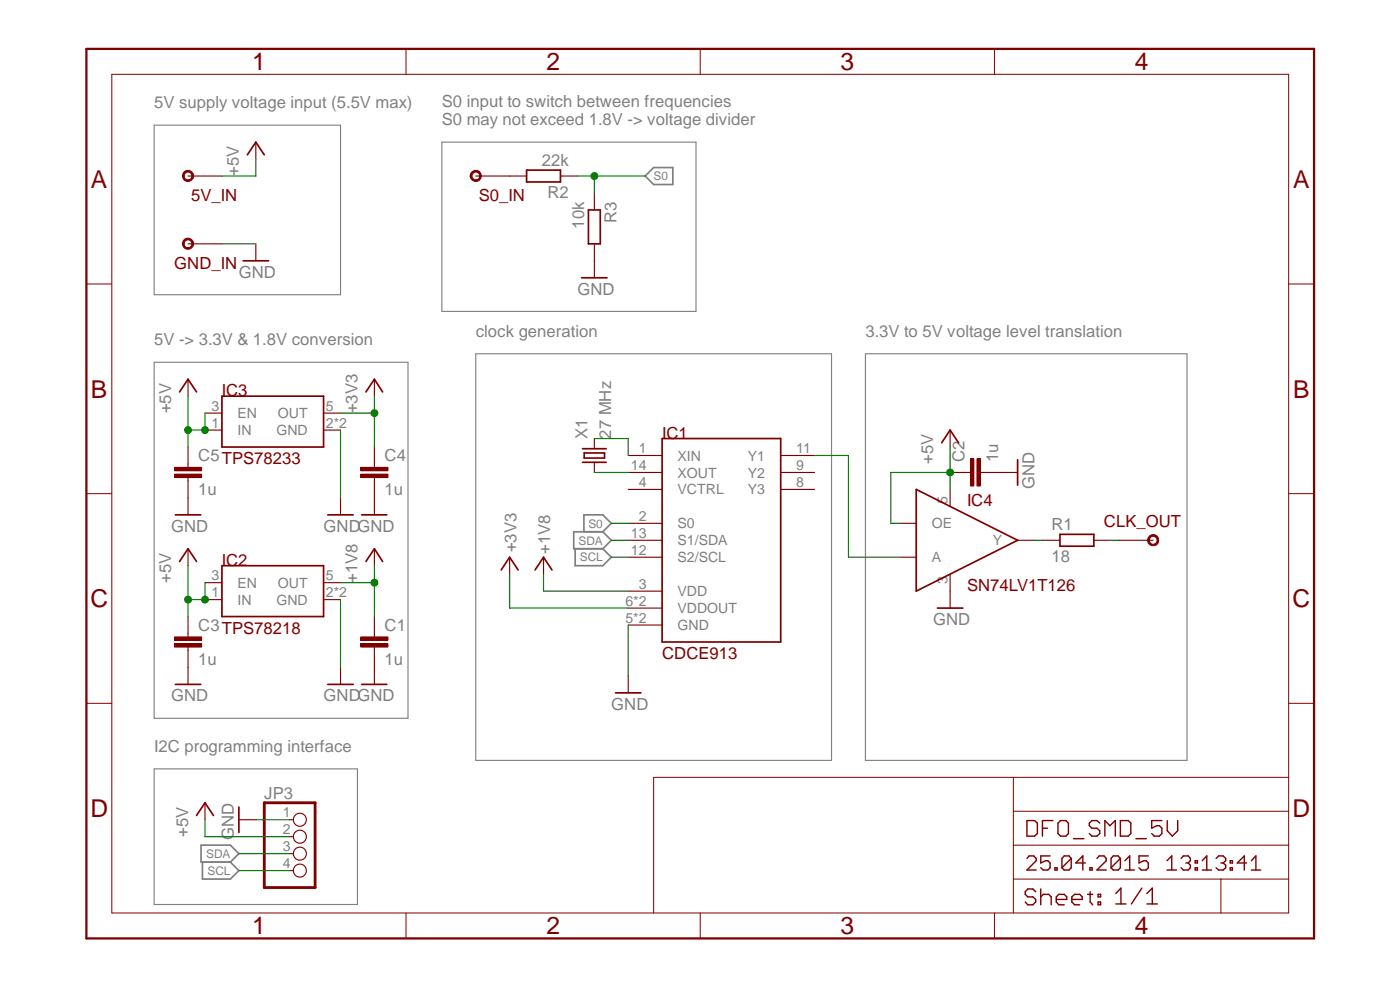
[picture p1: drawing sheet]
<svg xmlns="http://www.w3.org/2000/svg" width="210mm" height="148mm" viewBox="0 0 210 148" stroke-linecap="round" stroke-linejoin="round" font-family="sans-serif">
<path d="M23.1 18.8h28v25.4h-28zM66.3 21.3h38.1v25.4h-38.1zM23.1 54.3h38.1v53.3h-38.1zM71.3 53h53.4v60.9h-53.4zM129.8 53h48.2v60.9h-48.2zM23.1 115.2h30.5v20.3h-30.5z" fill="none" stroke="#808080" stroke-width=".17"/>
<path d="M96.7 26.4l1.3-1.3h2.9v2.5h-2.9zM87.5 79.7v-2.6h2.9l1.3 1.3-1.3 1.3M90.4 79.7h-4.4v2.5h4.4M90.4 79.7l1.3 1.2-1.3 1.3M86.2 82.2v2.6h4.2l1.3-1.3-1.3-1.3M30.1 126.6h4.4l1.3 1.3-1.3 1.3h-4.4zM30.4 129.2v2.5h4.1l1.3-1.3-1.3-1.2" fill="none" stroke="#808080" stroke-width=".25"/>
<path d="M38.4 36.5v2.6M30.7 89.8h2.6M30.7 87.3h2.6M48.5 89.8h2.6M48.5 87.3h2.6M51.1 100v2.5M56.1 94.9v.5M56.1 96.9v.6M94.2 101.3v2.5" fill="none" stroke="#800000" stroke-width=".17"/>
<path d="M36.4 39.1h3.9M33.3 84.8h15.2v7.6h-15.2zM49.1 102.5h3.9M92.3 103.8h3.8" fill="none" stroke="#800000" stroke-width=".25"/>
<path d="M54.1 96.4h4.1v.5h-4.1z" fill-rule="evenodd" fill="#800000"/>
<path d="M54.1 96.4h4.1v.5h-4.1z" fill="none" stroke="#800000" stroke-width=".15"/>
<path d="M54.1 95.4h4.1v.5h-4.1z" fill-rule="evenodd" fill="#800000"/>
<path d="M54.1 95.4h4.1v.5h-4.1z" fill="none" stroke="#800000" stroke-width=".15"/>
<path d="M28.2 94.9v.5M28.2 96.9v.6M56.1 92.4v2.5M56.1 97.5v2.5" fill="none" stroke="#800000" stroke-width=".17"/>
<path d="M26.2 96.4h4v.5h-4z" fill-rule="evenodd" fill="#800000"/>
<path d="M26.2 96.4h4v.5h-4z" fill="none" stroke="#800000" stroke-width=".15"/>
<path d="M26.2 95.4h4v.5h-4z" fill-rule="evenodd" fill="#800000"/>
<path d="M26.2 95.4h4v.5h-4z" fill="none" stroke="#800000" stroke-width=".15"/>
<g fill="none" stroke="#800000" stroke-width=".17">
<path d="M76.4 26.4h2.6M84 26.4h2.6M89.1 28.9v2.6M89.1 36.5v5.1M89.1 65.7v1.5M89.1 69.3v1.5M94.2 68.2h5.1M94.2 70.8h5.1M94.2 73.3h5.1M94.2 78.4h5.1M117.1 68.2h5M117.1 70.8h5"/>
<path d="M117.1 73.3h5M28.2 92.4v2.5M28.2 97.5v5M56.1 100v2.5M94.2 80.9h5.1M94.2 83.5h5.1M94.2 88.6h5.1M94.2 91.1h5.1M94.2 93.6h5.1M156.4 80.9h2.5M164 80.9h2.5M167.8 80.9h5.1"/>
<path d="M35.8 122.8h2.6M43.4 122.8h.6M43.4 125.3h.6M43.4 127.9h.6M43.4 130.4h.6"/>
<circle cx="45" cy="122.8" r=".98"/>
<circle cx="45" cy="127.9" r=".98"/>
<circle cx="45" cy="125.3" r=".98"/>
<circle cx="45" cy="130.4" r=".98"/>
</g>
<path d="M79 25.5h5v1.8h-5zM88.2 31.5h1.8v5h-1.8zM87.2 41.6h3.8M87.3 67.2h3.6M87.3 69.3h3.6M87.6 67.9h3v.7h-3zM99.3 65.7h17.8v30.5h-17.8zM158.9 80.1h5.1v1.7h-5.1zM26.3 102.5h3.8M54.2 102.5h3.8M35.8 120.9v3.8" fill="none" stroke="#800000" stroke-width=".25"/>
<path d="M39.6 120.3h7.6v12.7h-7.6z" fill="none" stroke="#800000" stroke-width=".42"/>
<path d="M172.4 80.3a.85 .85 0 0 1 1.3 .3 .85 .85 0 0 1-.6 1.2 .85 .85 0 0 1-1.1-.9h.3a.59 .59 0 0 1 .7-.6 .59 .59 0 0 1 .4 .9 .59 .59 0 0 1-1 0l-.1-.3h-.3l.1-.3z" fill-rule="evenodd" fill="#800000"/>
<path d="M172.4 80.3a.85 .85 0 0 1 1.3 .3 .85 .85 0 0 1-.6 1.2 .85 .85 0 0 1-1.1-.9h.3a.59 .59 0 0 1 .7-.6 .59 .59 0 0 1 .4 .9 .59 .59 0 0 1-1 0l-.1-.3h-.3l.1-.3z" fill="none" stroke="#800000" stroke-width=".15"/>
<path d="M71.3 26.4h5.1" fill="none" stroke="#800000" stroke-width=".17"/>
<path d="M70.8 25.7a.84 .84 0 0 1 1.3 .3 .84 .84 0 0 1-.6 1.2 .84 .84 0 0 1-1-.8h.2a.59 .59 0 0 1 .8-.6 .59 .59 0 0 1 .3 .9 .59 .59 0 0 1-1-.1l-.1-.2h-.2l.1-.4z" fill-rule="evenodd" fill="#800000"/>
<path d="M70.8 25.7a.84 .84 0 0 1 1.3 .3 .84 .84 0 0 1-.6 1.2 .84 .84 0 0 1-1-.8h.2a.59 .59 0 0 1 .8-.6 .59 .59 0 0 1 .3 .9 .59 .59 0 0 1-1-.1l-.1-.2h-.2l.1-.4z" fill="none" stroke="#800000" stroke-width=".15"/>
<path d="M28.2 36.5h5.1" fill="none" stroke="#800000" stroke-width=".17"/>
<path d="M27.6 35.9a.85 .85 0 0 1 1.3 .2 .85 .85 0 0 1-.5 1.2 .85 .85 0 0 1-1.1-.8h.3a.59 .59 0 0 1 .8-.5 .59 .59 0 0 1 .2 1 .59 .59 0 0 1-1-.2v-.3h-.3l.1-.3z" fill-rule="evenodd" fill="#800000"/>
<path d="M27.6 35.9a.85 .85 0 0 1 1.3 .2 .85 .85 0 0 1-.5 1.2 .85 .85 0 0 1-1.1-.8h.3a.59 .59 0 0 1 .8-.5 .59 .59 0 0 1 .2 1 .59 .59 0 0 1-1-.2v-.3h-.3l.1-.3z" fill="none" stroke="#800000" stroke-width=".15"/>
<path d="M28.2 26.4h5.1" fill="none" stroke="#800000" stroke-width=".17"/>
<path d="M27.6 25.7a.85 .85 0 0 1 1.3 .2 .85 .85 0 0 1-.5 1.3 .85 .85 0 0 1-1.1-.8h.3a.59 .59 0 0 1 .8-.5 .59 .59 0 0 1 .2 .9 .59 .59 0 0 1-1-.2v-.2h-.3l.1-.4z" fill-rule="evenodd" fill="#800000"/>
<g fill="none" stroke="#800000" stroke-width=".15">
<path d="M16.8 11.1h176.4v125.7h-176.4zM60.9 7.3v3.8M105 7.3v3.8M149.1 7.3v3.8M27.6 25.7a.85 .85 0 0 1 1.3 .2 .85 .85 0 0 1-.5 1.3 .85 .85 0 0 1-1.1-.8h.3a.59 .59 0 0 1 .8-.5 .59 .59 0 0 1 .2 .9 .59 .59 0 0 1-1-.2v-.2h-.3l.1-.4zM13 42.5h3.8M193.2 42.5h3.8M13 74h3.8M193.2 74h3.8M13 105.4h3.8M151.9 116.5v20.3M193.2 116.5h-95.2v20.3"/>
<path d="M193.2 105.4h3.8M60.9 136.8v3.8M105 136.8v3.8M149.1 136.8v3.8M151.9 131.7h41.3M151.9 126.6h41.3M151.9 121.5h41.3M183 131.7v5.1"/>
</g>
<path d="M37.1 23.2l1.3-1.9 1.2 1.9M33.3 59.4h15.2v7.6h-15.2zM49.1 77.1h3.9M26.9 84.1l1.3-1.9 1.3 1.9M54.9 84.1l1.2-1.9 1.3 1.9M75.1 85.4l1.3-1.9 1.3 1.9M80.2 85.4l1.3-1.9 1.3 1.9" fill="none" stroke="#800000" stroke-width=".25"/>
<path d="M38.4 21.3v2.5M30.7 64.4h2.6M30.7 61.9h2.6M48.5 64.4h2.6M48.5 61.9h2.6M51.1 74.6v2.5M56.1 69.5v.5M56.1 71.5v.6M28.2 82.2v2.6M56.1 82.2v2.6M76.4 83.5v2.5M81.5 83.5v2.5" fill="none" stroke="#800000" stroke-width=".17"/>
<g fill="none" stroke="#800000" stroke-width=".21">
<path d="M154 122.9h1.1l.4 .4v1.6l-.4 .4h-1.1zM154 128.6l.3-.4h.7l.4 .4v.3l-1.4 1.4h1.4M155.3 133.6l-.4-.4h-.8l-.4 .4v.4l.4 .4h.8l.4 .3v.4l-.4 .5h-.8l-.4-.5M156 133.2v2.4M156 134.4l.4-.4h.8l.4 .4v1.2M156.3 124.1h.8M157.4 128.2h-1.4v1.1l.8-.4h.3l.3 .4v.7l-.3 .3h-.7l-.4-.3M157.9 122.9h-1.6v2.4M158.2 130h.3v.3h-.3zM158.4 134.7h1.5v-.3l-.3-.4h-.9l-.3 .4v.7l.3 .5h.9M158.6 123.3l.4-.4h.8l.4 .4v1.6l-.4 .4h-.8l-.4-.4zM160.6 128.6v1.4l-.3 .3h-.7l-.4-.3"/>
<path d="M160.6 128.6l-.3-.4h-.7l-.4 .4v1.4M160.6 128.6l-1.4 1.4M160.7 134.7h1.6v-.3l-.4-.4h-.8l-.4 .4v.7l.4 .5h.8M161 125.6h1.5M162.7 129.3h-1.4l1-1.1v2.1M163.1 134h.7M163.4 130h.3v.3h-.3zM163.4 133.6v1.5l.4 .5M164.5 128.6l.3-.4h.7l.4 .4v.3l-1.4 1.4h1.4M164.6 134h.4v.4h-.4zM164.6 135.1h.4v.5h-.4zM164.9 123.3l-.4-.4h-.8l-.4 .4v.4l.4 .4h.8l.4 .4v.4l-.4 .4h-.8l-.4-.4"/>
<path d="M165.7 125.3v-2.4l.7 .8 .8-.8v2.4M167.3 133.9l.8-.8v2.3M167.3 135.4h1.5M168 122.9h1.2l.3 .4v1.6l-.3 .4h-1.2zM168 128.6v1.4l-.4 .3h-.7l-.3-.3M168 128.6l-.4-.4h-.7l-.3 .4v1.4M168 128.6l-1.4 1.4M168.7 130.3h1.4M168.7 128.9l.7-.7v2.1M170.3 125.6h1.6M171.2 133.1l-1.6 2.3M172 135.4h1.5"/>
<path d="M172 133.9l.8-.8v2.3M172.2 128.2h-1.4v1.1l.7-.4h.3l.4 .4v.7l-.4 .3h-.7l-.3-.3M174.2 122.9h-1.5v1.2l.7-.4h.4l.4 .4v.8l-.4 .4h-.7l-.4-.4M175 130.3h1.4M175 128.9l.7-.7v2.1M175 122.9v1.6l.8 .8 .8-.8v-1.6M177.1 128.6l.3-.4h.7l.4 .4v.3l-.4 .4M177.8 129.3h.3M178.1 129.3l.4 .3v.4l-.4 .3h-.7l-.3-.3M179.2 130h.3v.3h-.3zM179.2 128.9h.3v.4h-.3zM180.3 130.3h1.4"/>
<path d="M180.3 128.9l.6-.7v2.1M182.3 128.6l.4-.4h.7l.4 .4v.3l-.4 .4M183 129.3h.4M183.4 129.3l.4 .3v.4l-.4 .3h-.7l-.4-.3M184.4 130h.4v.3h-.4zM184.4 128.9h.4v.4h-.4zM186.9 129.3h-1.4l1.1-1.1v2.1M187.6 130.3h1.4M187.6 128.9l.7-.7v2.1"/>
</g>
<path d="M13 7.3h184v133.3h-184z" fill="none" stroke="#800000" stroke-width=".34"/>
<path d="M54.1 71h4.1v.5h-4.1z" fill-rule="evenodd" fill="#800000"/>
<path d="M54.1 71h4.1v.5h-4.1z" fill="none" stroke="#800000" stroke-width=".15"/>
<path d="M54.1 70h4.1v.5h-4.1z" fill-rule="evenodd" fill="#800000"/>
<path d="M54.1 70h4.1v.5h-4.1z" fill="none" stroke="#800000" stroke-width=".15"/>
<path d="M28.2 69.5v.5M28.2 71.5v.6M56.1 67v2.5M56.1 72.1v2.5" fill="none" stroke="#800000" stroke-width=".17"/>
<path d="M26.2 71h4v.5h-4z" fill-rule="evenodd" fill="#800000"/>
<path d="M26.2 71h4v.5h-4z" fill="none" stroke="#800000" stroke-width=".15"/>
<path d="M26.2 70h4v.5h-4z" fill-rule="evenodd" fill="#800000"/>
<path d="M26.2 70h4v.5h-4z" fill="none" stroke="#800000" stroke-width=".15"/>
<g fill="none" stroke="#800000" stroke-width=".17">
<path d="M28.2 56.8v2.6M56.1 56.8v2.6M28.2 67v2.5M28.2 72.1v5M56.1 74.6v2.5M134.8 78.4h2.6M142.5 64.4v2.6M142.5 73.3v2.6M145 70.8h.5M147 70.8h.5M134.8 83.5h2.6M142.5 86v5.1"/>
<path d="M152.6 80.9h2.5M30.7 120.3v2.5"/>
</g>
<path d="M26.9 58.7l1.3-1.9 1.3 1.9M54.9 58.7l1.2-1.9 1.3 1.9M26.3 77.1h3.8M54.2 77.1h3.8M137.4 73.3l15.2 7.6-15.2 7.7zM141.2 66.3l1.3-1.9 1.2 1.9M140.5 91.1h3.9M29.5 122.2l1.2-1.9 1.3 1.9" fill="none" stroke="#800000" stroke-width=".25"/>
<path d="M146.5 68.7h.5v4.1h-.5z" fill-rule="evenodd" fill="#800000"/>
<path d="M146.5 68.7h.5v4.1h-.5z" fill="none" stroke="#800000" stroke-width=".15"/>
<path d="M145.5 68.7h.5v4.1h-.5z" fill-rule="evenodd" fill="#800000"/>
<path d="M145.5 68.7h.5v4.1h-.5z" fill="none" stroke="#800000" stroke-width=".15"/>
<path d="M142.5 70.8h2.5M147.5 70.8h5.1" fill="none" stroke="#800000" stroke-width=".17"/>
<path d="M152.6 68.9v3.8" fill="none" stroke="#800000" stroke-width=".25"/>
<g fill="none" stroke="#008000" stroke-width=".17">
<path d="M33.3 36.5h5.1M51.1 64.4v10.2M89.1 65.7h5.1v2.5M89.1 70.8h5.1M122.1 68.2h5.1v15.3h7.6M51.1 89.8v10.2M56.1 84.8v7.6M91.7 83.5h2.5M91.7 80.9h2.5M94.2 93.6v7.7M166.5 80.9h1.3M35.8 130.4h7.6"/>
<path d="M35.8 127.9h7.6M38.4 122.8h5"/>
</g>
<circle cx="56.1" cy="87.3" r=".51" fill="#008000"/>
<circle cx="56.1" cy="87.3" r=".51" fill="none" stroke="#008000" stroke-width=".15"/>
<path d="M56.1 59.4v7.6M51.1 87.3h5M76.4 86v5.1h17.8M81.5 86v2.6h12.7" fill="none" stroke="#008000" stroke-width=".17"/>
<circle cx="56.1" cy="61.9" r=".51" fill="#008000"/>
<circle cx="56.1" cy="61.9" r=".51" fill="none" stroke="#008000" stroke-width=".15"/>
<path d="M86.6 26.4h10.1M89.1 26.4v2.5M51.1 61.9h5M91.7 78.4h2.5" fill="none" stroke="#008000" stroke-width=".17"/>
<circle cx="89.1" cy="26.4" r=".51" fill="#008000"/>
<circle cx="89.1" cy="26.4" r=".51" fill="none" stroke="#008000" stroke-width=".15"/>
<path d="M38.4 23.8v2.6h-5.1M28.2 89.8h2.5" fill="none" stroke="#008000" stroke-width=".17"/>
<circle cx="30.7" cy="89.8" r=".51" fill="#008000"/>
<circle cx="30.7" cy="89.8" r=".51" fill="none" stroke="#008000" stroke-width=".15"/>
<path d="M28.2 84.8v7.6" fill="none" stroke="#008000" stroke-width=".17"/>
<circle cx="28.2" cy="89.8" r=".51" fill="#008000"/>
<circle cx="28.2" cy="89.8" r=".51" fill="none" stroke="#008000" stroke-width=".15"/>
<path d="M28.2 64.4h2.5M30.7 87.3v2.5" fill="none" stroke="#008000" stroke-width=".17"/>
<circle cx="30.7" cy="64.4" r=".51" fill="#008000"/>
<circle cx="30.7" cy="64.4" r=".51" fill="none" stroke="#008000" stroke-width=".15"/>
<path d="M28.2 59.4v7.6" fill="none" stroke="#008000" stroke-width=".17"/>
<circle cx="28.2" cy="64.4" r=".51" fill="#008000"/>
<circle cx="28.2" cy="64.4" r=".51" fill="none" stroke="#008000" stroke-width=".15"/>
<path d="M30.7 61.9v2.5M142.5 70.8h-8.9v7.6h1.2M142.5 67v6.3M30.7 122.8v2.5h12.7" fill="none" stroke="#008000" stroke-width=".17"/>
<circle cx="142.4" cy="70.8" r=".51" fill="#008000"/>
<circle cx="142.4" cy="70.8" r=".51" fill="none" stroke="#008000" stroke-width=".15"/>
<path d="M155.1 80.9h1.3" fill="none" stroke="#008000" stroke-width=".17"/>
<g font-size="3.7" fill="#800000">
<text x="37.8" y="10.5">1</text>
<text x="81.9" y="10.5">2</text>
<text x="126" y="10.5">3</text>
<text x="170.1" y="10.5">4</text>
<text x="13.6" y="28.2">A</text>
<text x="193.9" y="28.2">A</text>
<text x="13.6" y="59.6">B</text>
<text x="193.9" y="59.6">B</text>
<text x="13.5" y="91">C</text>
<text x="193.8" y="91">C</text>
<text x="13.5" y="122.4">D</text>
<text x="193.8" y="122.4">D</text>
<text x="37.8" y="140">1</text>
<text x="81.9" y="140">2</text>
<text x="126" y="140">3</text>
<text x="170.1" y="140">4</text>
</g>
<g font-size="2.5" fill="#808080">
<text x="23.1" y="16.2">5V supply voltage input (5.5V max)</text>
<text x="66.3" y="16.1">S0 input to switch between frequencies</text>
<text x="66.3" y="18.8">S0 may not exceed 1.8V -&gt; voltage divider</text>
<text x="35.8" y="26.4" transform="rotate(-90 35.8 26.4)">+5V</text>
<text x="81.2" y="24.8">22k</text>
<text x="82.1" y="29.6">R2</text>
<text x="87.6" y="34.2" transform="rotate(-90 87.6 34.2)">10k</text>
<text x="92.4" y="33.4" transform="rotate(-90 92.4 33.4)">R3</text>
<text x="35.8" y="41.6">GND</text>
<text x="86.6" y="44.2">GND</text>
<text x="23.1" y="51.7">5V -&gt; 3.3V &amp; 1.8V conversion</text>
<text x="71.3" y="50.5">clock generation</text>
<text x="129.8" y="50.5">3.3V to 5V voltage level translation</text>
<text x="25.7" y="61.9" transform="rotate(-90 25.7 61.9)">+5V</text>
<text x="53.6" y="61.9" transform="rotate(-90 53.6 61.9)">+3V3</text>
<text x="88.1" y="65.7" transform="rotate(-90 88.1 65.7)">X1</text>
<text x="91.7" y="65.7" transform="rotate(-90 91.7 65.7)">27 MHz</text>
<text x="29.7" y="69.1">C5TPS78233</text>
<text x="57.7" y="69.1">C4</text>
<text x="139.9" y="69.5" transform="rotate(-90 139.9 69.5)">+5V</text>
<text x="144.6" y="69.3" transform="rotate(-90 144.6 69.3)">C2</text>
<text x="149.6" y="69.3" transform="rotate(-90 149.6 69.3)">1u</text>
<text x="29.7" y="74.2">1u</text>
<text x="57.7" y="74.2">1u</text>
<text x="155.1" y="73.3" transform="rotate(-90 155.1 73.3)">GND</text>
<text x="25.7" y="79.7">GND</text>
<text x="48.5" y="79.7">GNDGND</text>
<text x="77.4" y="82.7" transform="rotate(-90 77.4 82.7)">+3V3</text>
<text x="82.5" y="83" transform="rotate(-90 82.5 83)">+1V8</text>
<text x="157.6" y="79.5">R1</text>
<text x="25.7" y="87.3" transform="rotate(-90 25.7 87.3)">+5V</text>
<text x="53.6" y="87.3" transform="rotate(-90 53.6 87.3)">+1V8</text>
<text x="157.6" y="84.2">18</text>
<text x="29.7" y="94.5">C3TPS78218</text>
<text x="57.7" y="94.5">C1</text>
<text x="139.9" y="93.6">GND</text>
<text x="29.7" y="99.6">1u</text>
<text x="57.7" y="99.6">1u</text>
<text x="25.7" y="105.1">GND</text>
<text x="48.5" y="105.1">GNDGND</text>
<text x="91.7" y="106.3">GND</text>
<text x="23.1" y="112.6">I2C programming interface</text>
<text x="39.6" y="119.6">JP3</text>
<text x="28.2" y="125.3" transform="rotate(-90 28.2 125.3)">+5V</text>
<text x="35.1" y="125.9" transform="rotate(-90 35.1 125.9)">GND</text>
</g>
<g font-size="2.5" fill="#800000">
<text x="28.7" y="30.2">5V_IN</text>
<text x="71.8" y="30.2">S0_IN</text>
<text x="26.1" y="40.3">GND_IN</text>
<text x="33.3" y="59.4">IC3</text>
<text x="99.3" y="65.7">IC1</text>
<text x="145" y="75.9">IC4</text>
<text x="165.5" y="78.9">CLK_OUT</text>
<text x="33.3" y="84.8">IC2</text>
<text x="145" y="88.6">SN74LV1T126</text>
<text x="99.3" y="98.7">CDCE913</text>
</g>
<g font-size="2.1" fill="#808080">
<text x="31.7" y="64.1">1</text>
<text x="31.7" y="61.6">3</text>
<text x="35.6" y="65.2">IN</text>
<text x="35.6" y="62.7">EN</text>
<text x="41.4" y="65.2">GND</text>
<text x="41.7" y="62.7">OUT</text>
<text x="48.9" y="61.6">5</text>
<text x="48.9" y="64.1">2*2</text>
<text x="94.6" y="70.4">14</text>
<text x="95.8" y="67.9">1</text>
<text x="101.6" y="69">XIN</text>
<text x="101.6" y="71.5">XOUT</text>
<text x="112.1" y="69">Y1</text>
<text x="112.1" y="71.5">Y2</text>
<text x="119.4" y="67.9">11</text>
<text x="119.4" y="70.4">9</text>
<text x="95.8" y="73">4</text>
<text x="101.6" y="74.1">VCTRL</text>
<text x="112.1" y="74.1">Y3</text>
<text x="119.4" y="73">8</text>
<text x="142.1" y="75.5" transform="rotate(-90 142.1 75.5)">5</text>
<text x="94.6" y="80.6">13</text>
<text x="94.6" y="83.1">12</text>
<text x="95.8" y="78.1">2</text>
<text x="101.6" y="79.2">S0</text>
<text x="101.6" y="81.7">S1/SDA</text>
<text x="139.7" y="79.2">OE</text>
<text x="148.8" y="81.7">Y</text>
<text x="31.7" y="89.5">1</text>
<text x="31.7" y="86.9">3</text>
<text x="35.6" y="88.1">EN</text>
<text x="41.7" y="88.1">OUT</text>
<text x="48.9" y="86.9">5</text>
<text x="48.9" y="89.5">2*2</text>
<text x="95.8" y="88.2">3</text>
<text x="101.6" y="84.2">S2/SCL</text>
<text x="101.6" y="89.3">VDD</text>
<text x="139.7" y="84.2">A</text>
<text x="142.1" y="87.5" transform="rotate(-90 142.1 87.5)">3</text>
<text x="35.6" y="90.6">IN</text>
<text x="41.4" y="90.6">GND</text>
<text x="93.8" y="90.7">6*2</text>
<text x="93.8" y="93.3">5*2</text>
<text x="101.6" y="91.9">VDDOUT</text>
<text x="101.6" y="94.4">GND</text>
<text x="42.4" y="122.5">1</text>
<text x="42.4" y="125">2</text>
<text x="42.4" y="127.6">3</text>
<text x="42.4" y="130.1">4</text>
</g>
<g font-size="1.8" fill="#808080">
<text x="98" y="27">S0</text>
<text x="86.7" y="81.6">SDA</text>
<text x="88.2" y="79">S0</text>
<text x="87" y="84.1">SCL</text>
<text x="30.9" y="128.5">SDA</text>
<text x="31.1" y="131.1">SCL</text>
</g>
</svg>
